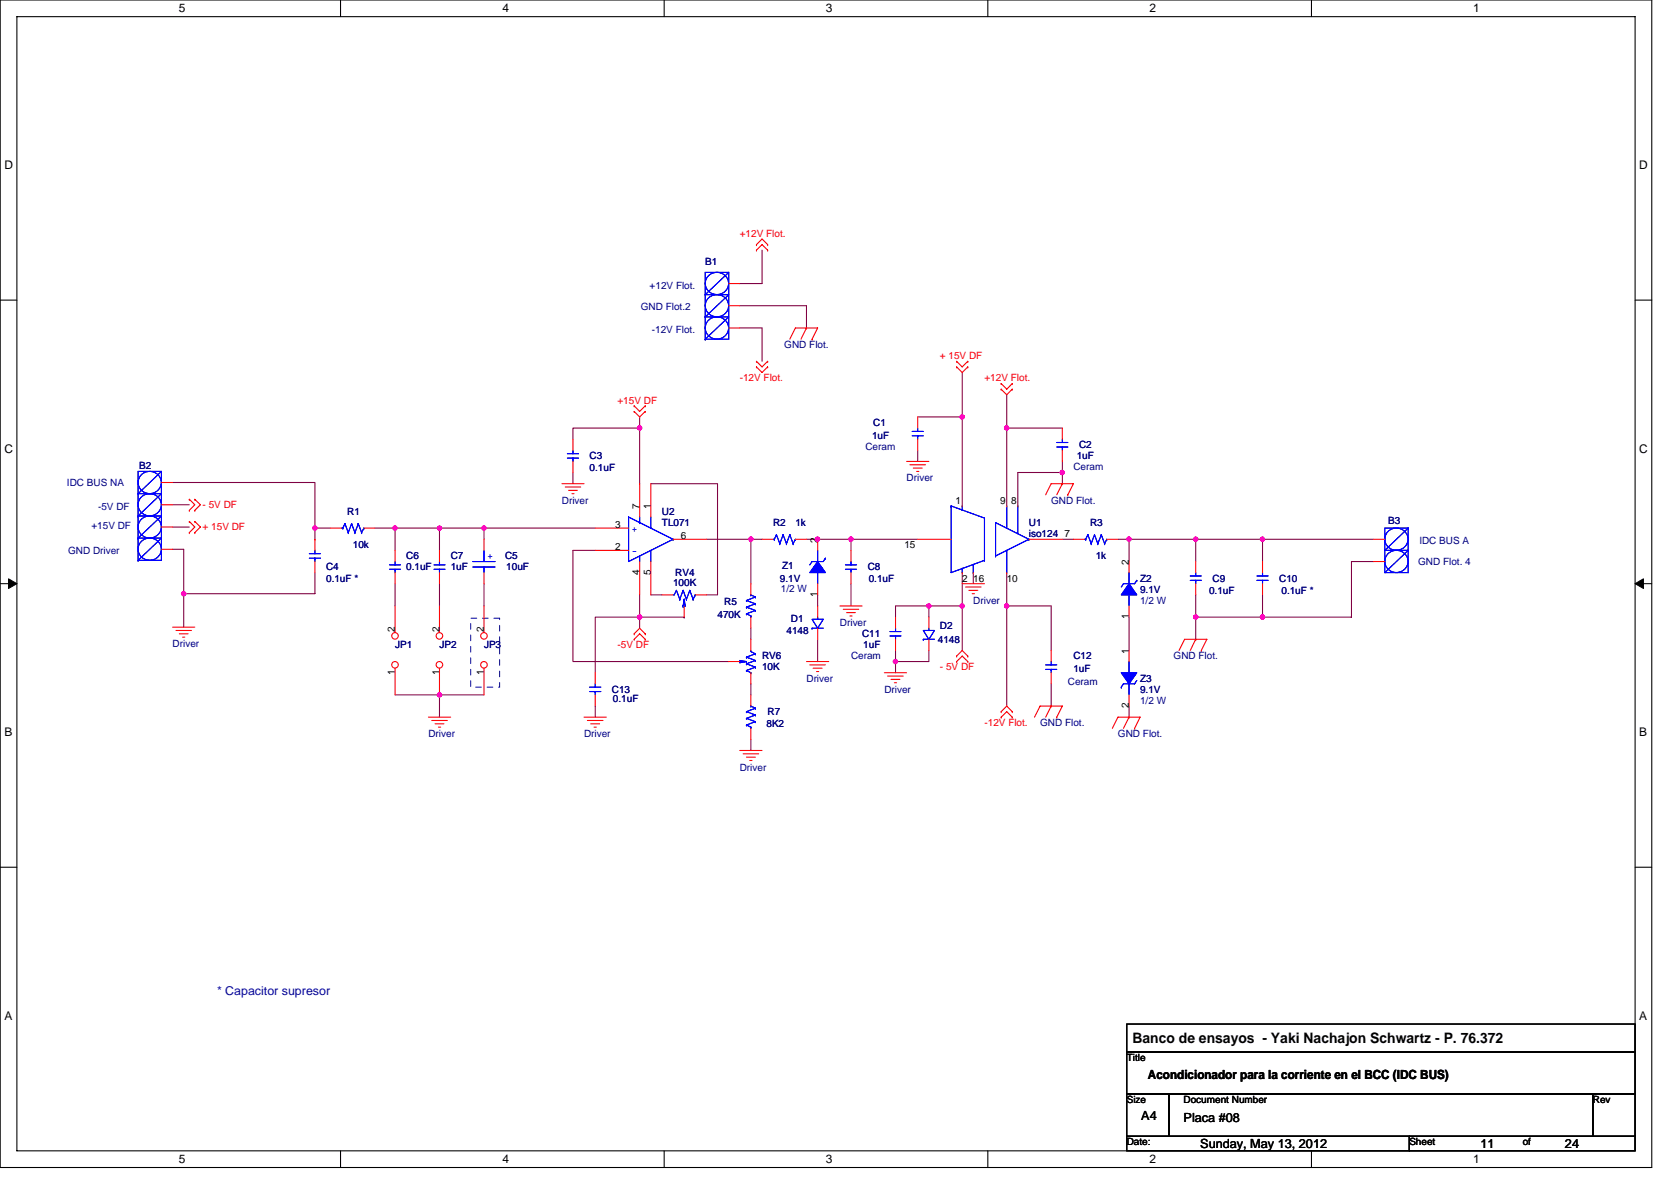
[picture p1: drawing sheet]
<svg xmlns="http://www.w3.org/2000/svg" width="297mm" height="210mm" viewBox="0 0 297 210" stroke-linecap="round" stroke-linejoin="round" font-family="sans-serif">
<path d="M0 0h293.6v207.6h-293.6zM3 3h287.7v201.6h-287.7z" fill="none" stroke="#000" stroke-width=".19"/>
<g fill="#fff">
<path d="M31.8 .3h1.2v2.4h-1.2z"/>
<path d="M31.8 204.9h1.2v2.4h-1.2z"/>
</g>
<path d="M60.5 0v3M60.5 204.6v3" fill="none" stroke="#000" stroke-width=".19"/>
<g fill="#fff">
<path d="M89.3 .3h1.2v2.4h-1.2z"/>
<path d="M89.3 204.9h1.2v2.4h-1.2z"/>
</g>
<path d="M118.1 0v3M118.1 204.6v3" fill="none" stroke="#000" stroke-width=".19"/>
<g fill="#fff">
<path d="M146.8 .3h1.2v2.4h-1.2z"/>
<path d="M146.8 204.9h1.2v2.4h-1.2z"/>
</g>
<path d="M175.6 0v3M175.6 204.6v3" fill="none" stroke="#000" stroke-width=".19"/>
<g fill="#fff">
<path d="M204.4 .3h1.1v2.4h-1.1z"/>
<path d="M204.4 204.9h1.1v2.4h-1.1z"/>
</g>
<path d="M233.1 0v3M233.1 204.6v3" fill="none" stroke="#000" stroke-width=".19"/>
<g fill="#fff">
<path d="M261.9 .3h1.2v2.4h-1.2z"/>
<path d="M261.9 204.9h1.2v2.4h-1.2z"/>
<path d="M.8 28.2h1.5v2.3h-1.5z"/>
<path d="M291.4 28.2h1.5v2.3h-1.5z"/>
<path d="M.8 78.5h1.5v2.4h-1.5z"/>
<path d="M291.4 78.5h1.5v2.4h-1.5z"/>
</g>
<path d="M0 53.4h3M290.7 53.4h2.9" fill="none" stroke="#000" stroke-width=".19"/>
<g fill="#fff">
<path d="M.8 129h1.4v2.3h-1.4z"/>
<path d="M291.4 129h1.4v2.3h-1.4z"/>
</g>
<path d="M0 103.8h3M290.7 103.8h2.9" fill="none" stroke="#000" stroke-width=".19"/>
<path d="M1.5 102.9l1.5 .9-1.5 .8zM290.7 103.8l1.4-.9v1.7z" fill="#000" stroke="#000" stroke-width=".18"/>
<g fill="#fff">
<path d="M.7 179.4h1.5v2.4h-1.5z"/>
<path d="M291.4 179.4h1.4v2.4h-1.4z"/>
</g>
<path d="M0 154.2h3M290.7 154.2h2.9M200.3 194.5h7.5v7.5h-7.5zM200.3 182.1h90.4v4.9h-90.4zM200.3 187h90.4v7.5h-90.4zM207.8 194.5h75.3v7.5h-75.3zM283.1 194.5h7.6v7.5h-7.6zM200.3 202h50.2v2.6h-50.2zM250.5 202h40.2v2.6h-40.2z" fill="none" stroke="#000" stroke-width=".19"/>
<g fill="none" stroke="#800040" stroke-width=".19">
<path d="M131.5 54.4h11.9v3.9M131.5 58.3h4v5.9M135.5 44.5v5.9h-4M101.9 78.1v-2h11.8v9.9M113.7 76.1h.1M113.7 74.1v2M163.1 74.1h7.9M171 66.2v7.9M171 74.1h.1M171 74.1v15.9M179 76.1h9.8M179 70.2v5.9"/>
<path d="M179 76.1h.1M179 76.1v13.9M30.7 97.7h2v7.9M30.7 93.7h3M30.7 89.7h3M30.7 85.8h25.3v8.1M56 95.9h.1M56 93.9h2.8M56 93.9v2M66.7 93.9h19.3M70.2 93.9v4M70.2 93.9h.1"/>
<path d="M78.1 93.9v4M78.1 93.9h.1M86 93.9v2M86 93.9h19.8M86 93.9h.1M101.9 84v2M105.8 97.9h-3.9v19.7h27.6M115.7 86h11.8v19.8h-1.9M125.6 95.9h7.9M133.5 95.9h.1M133.5 95.9v7.9M133.5 95.9h2"/>
<path d="M143.4 95.9h7.9M151.3 95.9v2M151.3 95.9h.1M151.3 95.9h11.8M163.1 80.1v1.9M188.8 95.9h2M188.8 84h-7.9v6M188.8 84h.1M188.8 84v2M188.8 82v2M198.7 95.9h25.7M200.7 95.9v3.9"/>
<path d="M200.7 95.9h.1M212.6 95.9h.1M212.6 95.9v3.9M224.4 95.9h.1M244.2 99.8h-4v9.9h-15.8M244.2 95.9h-19.8v3.9M32.7 105.6h.1M32.7 105.6v5.9M56 101.8v3.8h-23.3M70.2 103.8v3.9M78.1 103.8v3.9M86 103.8v3.9"/>
<path d="M113.7 105.8v3.9M113.7 109.7v2M113.7 109.7h-7.9v9.9M113.7 109.7h7.9M115.7 105.8h2M121.6 109.7h.1M133.5 111.7v2M145.3 105.8v1.9M145.3 113.7v3.9M151.3 103.8v3.9M159.2 117.6h.1M159.2 115.7v1.9"/>
<path d="M159.2 117.6v2M165.1 107.7v2M165.1 115.7v1.9h-5.9M165.1 107.7h.1M171 101.8v13.9M171 107.7h-11.8v2M171 107.7h.1M173 101.8v2M179 101.8v5.9M179 107.7h7.9v8M179 107.7h.1M179 107.7v17.8"/>
<path d="M200.7 109.7v6M212.6 109.7h.1M212.6 109.7h11.8M212.6 113.7h.1M212.6 105.8v7.9M224.4 109.7h.1M224.4 105.8v3.9M70.2 123.5h7.9M78.1 123.5h.1M86 123.5h-7.9v4M105.8 125.5v2M133.5 121.6v1.9"/>
<path d="M133.5 131.5v1.9M186.9 121.6v3.9M200.7 125.5v2"/>
</g>
<g fill="#f0f" stroke="#f0f" stroke-width=".19">
<circle cx="171" cy="74.1" r=".39"/>
<circle cx="113.7" cy="76.1" r=".38"/>
<circle cx="113.7" cy="109.7" r=".38"/>
<circle cx="145.3" cy="95.9" r=".38"/>
<circle cx="151.3" cy="95.9" r=".39"/>
<circle cx="133.5" cy="95.9" r=".38"/>
<circle cx="200.7" cy="95.9" r=".39"/>
<circle cx="212.6" cy="95.9" r=".38"/>
<circle cx="178.9" cy="76.1" r=".38"/>
<circle cx="212.6" cy="109.7" r=".38"/>
<circle cx="165.1" cy="107.7" r=".38"/>
<circle cx="159.2" cy="117.6" r=".38"/>
<circle cx="171" cy="107.7" r=".39"/>
<circle cx="224.4" cy="95.9" r=".38"/>
<circle cx="224.4" cy="109.7" r=".38"/>
<circle cx="86" cy="93.9" r=".38"/>
<circle cx="70.2" cy="93.9" r=".38"/>
<circle cx="78.1" cy="93.9" r=".38"/>
<circle cx="56" cy="93.9" r=".39"/>
<circle cx="32.7" cy="105.6" r=".39"/>
<circle cx="78.1" cy="123.5" r=".38"/>
<circle cx="178.9" cy="107.7" r=".38"/>
<circle cx="188.8" cy="84" r=".38"/>
</g>
<g fill="none" stroke="#f00" stroke-width=".19">
<path d="M134.5 43.5h.1M134.5 44.5h.1M134.5 43.5l1-1 1 1M134.5 44.5l1-1 1 1M136.5 43.5h.1M136.5 44.5h.1M143.4 58.3h.1M143.4 58.3l-1 2M112.7 73.2h.1M112.7 72.2h.1M112.7 73.2l1 .9 1-.9M112.7 72.2l1 1 1-1"/>
<path d="M114.7 73.2h.1M114.7 72.2h.1M134.5 65.2h.1M134.5 64.2h.1M134.5 65.2l1 1 1-1M134.5 64.2l1 1 1-1M136.5 65.2h.1M136.5 64.2h.1M140.4 60.3l1-2h3.9l-.9 2M144.4 60.3h.1M170 65.2h.1M170 64.2h.1"/>
<path d="M170 65.2l1 1 1-1M170 64.2l1 1 1-1M172 65.2h.1M172 64.2h.1M178 69.2h.1M178 68.2h.1M178 69.2l1 1 .9-1M178 68.2l1 1 .9-1M179.9 69.2h.1M179.9 68.2h.1M33.7 90.7h.1M33.7 88.8h.1"/>
<path d="M33.7 94.7h.1M33.7 92.7h.1M33.7 88.8l.9 .9-.9 1M33.7 92.7l.9 1-.9 1M34.6 90.7h.1M34.6 88.8h.1M34.6 94.7h.1M34.6 92.7h.1M34.6 88.8l1 .9-1 1M34.6 92.7l1 1-1 1M99.9 86h3.9M100.5 86.6h2.7"/>
<path d="M101.1 87.2h1.5M101.7 87.8h.3M161.2 82h3.9M161.8 82.6h2.7M162.3 83.2h1.6M162.9 83.8h.4M185.9 88l1-2h3.9l-1 2M188.8 86h.1M188.8 86l-.9 2M189.8 88h.1M30.7 111.5h3.9M31.3 112.1h2.7"/>
<path d="M31.9 112.7h1.5M32.5 113.3h.3M112.7 112.7h.1M112.7 113.7h.1M112.7 112.7l1-1 1 1M112.7 113.7l1-1 1 1M114.7 112.7h.1M114.7 113.7h.1M129.5 117.6h2M133.5 113.7v2M133.5 119.6v2M143.4 117.6h3.9"/>
<path d="M144 118.2h2.7M144.5 118.8h1.6M145.1 119.4h.4M149.3 107.7h3.9M149.9 108.3h2.8M150.5 108.9h1.6M151.1 109.5h.4M157.2 119.6h4M170 116.6h.1M170 117.6h.1M170 116.6l1-.9 1 .9M170 117.6l1-1 1 1"/>
<path d="M171 103.8h4M171.6 104.4h2.8M172 116.6h.1M172 117.6h.1M172.2 105h1.6M172.8 105.6h.4M209.6 115.7l1-2h3.9l-1 2M212.6 113.7h.1M212.6 113.7l-1 2M213.5 115.7h.1M76.2 127.5h3.9M76.7 128.1h2.8"/>
<path d="M77.3 128.7h1.6M77.9 129.3h.4M103.8 127.5h4M104.4 128.1h2.8M105 128.7h1.6M105.6 129.3h.4M131.5 133.4h4M132.1 134h2.8M132.7 134.6h1.6M133.3 135.2h.4M157.8 120.2h2.8M158.4 120.8h1.6"/>
<path d="M159 121.4h.4M178 126.5h.1M178 127.5h.1M178 126.5l1-1 .9 1M178 127.5l1-1 .9 1M179.9 126.5h.1M179.9 127.5h.1M183.9 127.5l1-2h3.9l-.9 2M186.9 125.5h.1M186.9 125.5l-1 2M187.9 127.5h.1M197.7 129.5l1-2h4l-1 2"/>
<path d="M200.7 127.5h.1M200.7 127.5l-1 2M201.7 129.5h.1"/>
</g>
<path d="M83.7 109.9h5.1v12.3h-5.1z" fill="none" stroke="#0000a0" stroke-width=".18" stroke-dasharray="1 1 1 1 1 1 1 1"/>
<g fill="none" stroke="#00f" stroke-width=".19">
<path d="M131.5 117.4h.1M131.5 117.4v.4l1.2-.2M131.5 117.6h1.2M131.5 117.4l1.2 .2M132.7 116.8h.1M132.7 118h.1M132.7 119.2h.1M132.7 117.6h.1M132.7 118l1.6 .6M132.7 116.8l1.6 .6M132.7 119.2l.8 .4M133.5 119.6h.1"/>
<path d="M133.5 115.7v.1l.8 .4M134.3 118.6h.1M134.3 117.4h.1M134.3 116.2h.1M134.3 116.2l-1.6 .6M134.3 117.4l-1.6 .6M134.3 118.6l-1.6 .6"/>
</g>
<circle cx="78.1" cy="118.2" r=".58" fill="#fff" stroke="#f00" stroke-width=".19"/>
<path d="M78.1 118.8v4.7" fill="none" stroke="#f00" stroke-width=".19"/>
<circle cx="78.1" cy="113.1" r=".58" fill="#fff" stroke="#f00" stroke-width=".19"/>
<g fill="none" stroke="#f00" stroke-width=".19">
<path d="M101.9 78.1v2M101.9 82v2M105.8 93.9h5.9M105.8 97.9h5.9M113.7 86v5.9M113.7 99.8v6M115.7 86v5.9M115.7 99.8v6M119.7 95.9h5.9M190.8 95.9h2M196.7 95.9h2M212.6 99.8v2"/>
<path d="M78.1 107.7v4.8M212.6 103.8v2"/>
</g>
<g fill="none" stroke="#00f" stroke-width=".19">
<path d="M100.9 81.4h1.9M100.9 80.7h1.9M101.9 80.1v.6M101.9 81.4h.1M101.9 81.4v.6M111.7 91.9v7.9l8-3.9M111.7 91.9h.1M111.7 91.9l8 4M113.7 98.8v1M113.7 92.9h.1M113.7 91.9v1M115.7 97.9v1.9"/>
<path d="M115.7 91.9v2M119.7 95.9h.1M192.8 95.9h.2M193 95.9h.1M193.4 95.1h.1M193.4 95.1l-.4 .8M193.4 95.1l.6 1.6M194 96.7h.1M194.6 95.1h.1M194.6 95.1l-.6 1.6M194.6 95.1l.6 1.6M195.2 96.7h.1"/>
<path d="M195.8 95.1h.1M195.8 95.1l-.6 1.6M195.8 95.1l.6 1.6M196.4 96.7h.1M196.7 95.9h.1M196.7 95.9l-.3 .8M211.6 103.2h1.9M211.6 102.4h1.9M212.6 101.8v.6M212.6 103.2h.1M212.6 103.2v.6"/>
</g>
<circle cx="70.2" cy="118.2" r=".58" fill="#fff" stroke="#f00" stroke-width=".19"/>
<path d="M70.2 118.8v4.7" fill="none" stroke="#f00" stroke-width=".19"/>
<circle cx="70.2" cy="113.1" r=".58" fill="#fff" stroke="#f00" stroke-width=".19"/>
<g fill="none" stroke="#f00" stroke-width=".19">
<path d="M129.5 58.3h2M129.5 54.4h2M129.5 50.4h2M188.8 76.1v2M28.7 97.7h2M28.7 93.7h2M28.7 89.7h2M28.7 85.8h2M56 95.9v2M56 99.8v2M58.8 93.9h1.9M64.7 93.9h2"/>
<path d="M70.2 97.9v1.9M78.1 97.9v1.9M135.5 95.9h1.9M141.4 95.9h2M145.3 95.9v2M151.3 97.9v1.9M163.1 95.9h6M171 90h.1M179 90h.1M180.9 90h.1M182.9 95.9h5.9M188.8 80.1v1.9"/>
<path d="M200.7 99.8v2M224.4 99.8v2M244.2 95.9h2M244.2 99.8h2M70.2 101.8v2M70.2 107.7v4.8M78.1 101.8v2M105.8 119.6v2M117.7 105.8h2M121.6 107.7v2M123.6 105.8h2M133.5 103.8v2"/>
<path d="M133.5 109.7v2M145.3 103.8v2M145.3 107.7v2M145.3 111.7v2M151.3 101.8v2M159.2 109.7v2M159.2 113.7v2M165.1 109.7v2M165.1 113.7v2M171 101.8h.1M173 101.8h.1M179 101.8h.1"/>
<path d="M186.9 115.7v1.9M186.9 119.6v2M200.7 107.7v2M200.7 115.7v1.9M224.4 103.8v2M105.8 123.5v2M133.5 123.5v2M133.5 129.5v2M200.7 123.5v2"/>
</g>
<g fill="none" stroke="#00f" stroke-width=".19">
<path d="M125.4 48.4h4.1v11.9h-4.1zM125.4 56.3h4.1l-4.1 4M125.4 52.4h4.1l-4.1 3.9M125.4 56.3h.1M125.4 52.4h.1M126 56.9a2.01 2.01 0 0 1 3 .1 2.01 2.01 0 0 1-.5 3 2.01 2.01 0 0 1-2.6-.4 2.01 2.01 0 0 1 .1-2.7zM126 53a2.01 2.01 0 0 1 3 .1 2.01 2.01 0 0 1-.5 3 2.01 2.01 0 0 1-2.6-.5 2.01 2.01 0 0 1 .1-2.6zM126 49a2.01 2.01 0 0 1 3 .1 2.01 2.01 0 0 1-.5 3 2.01 2.01 0 0 1-2.6-.4 2.01 2.01 0 0 1 .1-2.7zM129.5 48.4l-4.1 4M125.4 60.3h.1M187.9 79.5h1.9M187.9 78.7h1.9"/>
<path d="M188.8 78.1v.6M188.8 79.5h.1M188.8 79.5v.6M24.6 83.8h4.1v15.8h-4.1zM24.6 95.7h4.1l-4.1 3.9M24.6 91.7h4.1l-4.1 4M24.6 87.8h4.1l-4.1 3.9M24.6 99.6h.1M24.6 95.7h.1M24.6 91.7h.1M24.6 87.8h.1M25.1 92.3a2 2 0 0 1 3.4 .6 2 2 0 0 1-1.9 2.8 1.96 1.96 0 0 1-1.9-1.2 1.96 1.96 0 0 1 .4-2.2z"/>
<path d="M28.7 83.8l-4.1 4M55 99.3h2M55 98.4h2M56 97.9v.5M56 99.3h.1M56 99.3v.5M60.7 93.9h.2M60.9 93.9h.1M61.3 93.1h.1M61.3 93.1l-.4 .8M61.3 93.1l.6 1.6M61.9 94.7h.1"/>
<path d="M62.5 93.1h.1M62.5 93.1l-.6 1.6M62.5 93.1l.6 1.6M63.1 94.7h.1M63.7 93.1h.1M63.7 93.1l-.6 1.6M63.7 93.1l.6 1.6M64.3 94.7h.1M64.7 93.9h.1M64.7 93.9l-.4 .8M70.2 99.8v.6M78.1 99.8v.6"/>
<path d="M137.4 95.9h.2M137.6 95.9h.1M138 95.1h.1M138 95.1l-.4 .8M138 95.1l.6 1.6M138.6 96.7h.1M139.2 95.1h.1M139.2 95.1l-.6 1.6M139.2 95.1l.6 1.6M139.8 96.7h.1M140.4 95.1h.1M140.4 95.1l-.6 1.6"/>
<path d="M140.4 95.1l.6 1.6M141 96.7h.1M141.4 95.9h.1M141.4 95.9l-.4 .8M145.3 97.9v1.9M146.7 99.3l-.4 .5h-1.9l-.4 .6M146.7 99.3h.1M151.3 99.8v.6M169.1 90v11.8l5.9-2.2M169.1 90l5.9 2.1v7.5M169.1 90h.1M171 90v.7"/>
<path d="M175 99.6h.1M177 98.8h.1M179 90v3.9M179 97.9v3.9M180.9 90v4.9M182.9 95.9l-5.9-3v5.9M182.9 95.9h.1M182.9 95.9l-5.9 2.9M246.2 93.9h4.1v7.9h-4.1zM250.3 93.9l-4.1 4h4.1M250.3 93.9h.1M250.3 97.9h.1"/>
<path d="M250.3 97.9l-4.1 3.9M69.2 101.2h2M69.2 100.4h2M70.2 101.2h.1M70.2 101.2v.6M77.1 101.2h2M77.1 100.4h2M78.1 101.2h.1M78.1 101.2v.6M120.2 105h.1M120.2 105l-.4 .8h-.1M120.2 105l.6 1.6"/>
<path d="M120.8 106.6h.1M121.4 105h.1M121.4 107.7h.1M121.4 105l-.6 1.6M121.4 105l.6 1.6M121.6 106.6h.1M121.6 106.6l.2 1.1h-.4M121.6 106.6v1.1M121.6 106.6l-.2 1.1M122 106.6h.1M122.6 105h.1M122.6 105l-.6 1.6"/>
<path d="M122.6 105l.6 1.6M123.2 106.6h.1M123.6 105.8h.1M123.6 105.8l-.4 .8M132.7 109.1h.1M132.7 107.9h.1M132.7 106.8h.1M132.7 109.1l.8 .4M132.7 107.9l1.6 .6M132.7 106.8l1.6 .6M133.5 105.8h.1M133.5 109.5h.1"/>
<path d="M133.5 105.8l.8 .4M133.5 109.5v.2M134.3 108.5h.1M134.3 107.4h.1M134.3 106.2h.1M134.3 108.5l-1.6 .6M134.3 107.4l-1.6 .5M134.3 106.2l-1.6 .6M144.4 110.1h1.9l-1 1.6zM144.4 111.7h.1M144.4 111.7h1.9M145.3 109.7v.4"/>
<path d="M145.3 101.8v2M150.3 101.2h2M150.3 100.4h2M151.3 101.2h.1M151.3 101.2v.6M158.2 113.1h2M158.2 112.3h2M159.2 111.7v.6M159.2 113.1h.1M159.2 113.1v.6M164.1 112.1h2l-1 1.6zM164.1 113.7h.1"/>
<path d="M164.1 113.7h2M165.1 111.7v.4M171 101v.8M173 101.8h.1M173 100.4v1.4M185.9 119h2M185.9 118.2h2M186.9 117.6v.6M186.9 119h.1M186.9 119v.6M200.7 105.8v1.9M200.7 101.8v2"/>
<path d="M200.7 117.6v2M202.1 103.2l-.4 .6h-2l-.4 .6M202.1 103.2h.1M223.4 103.2h2M223.4 102.4h2M224.4 101.8v.6M224.4 103.2h.1M224.4 103.2v.6M104.8 123h2M104.8 122.2h2M105.8 121.6v.6M105.8 123h.1"/>
<path d="M105.8 123v.5M132.7 128.9h.1M132.7 127.7h.1M132.7 126.5h.1M132.7 128.9l.8 .4M132.7 127.7l1.6 .6M132.7 126.5l1.6 .6M133.5 125.5h.1M133.5 129.3h.1M133.5 129.3v.2M133.5 125.5l.8 .4M134.3 128.3h.1"/>
<path d="M134.3 127.1h.1M134.3 125.9h.1M134.3 128.3l-1.6 .6M134.3 127.1l-1.6 .6M134.3 125.9l-1.6 .6M199.3 122.2h.1M200.7 121.6v1.9M202.1 121l-.4 .6h-2l-.4 .6"/>
<circle cx="26.7" cy="89.7" r="2.02"/>
<circle cx="26.7" cy="85.8" r="2.02"/>
<circle cx="26.7" cy="97.6" r="2.02"/>
<circle cx="248.3" cy="95.9" r="2.02"/>
<circle cx="248.3" cy="99.8" r="2.02"/>
</g>
<g fill="#00f" stroke="#00f" stroke-width=".19">
<path d="M200.7 103.8l1.4 2h-2.8z" fill-rule="evenodd"/>
<path d="M200.7 103.8l1.4 2h-2.8z" fill-rule="evenodd"/>
<path d="M199.3 119.6h2.8l-1.4 2z" fill-rule="evenodd"/>
<path d="M199.3 119.6h2.8l-1.4 2z" fill-rule="evenodd"/>
<path d="M145.3 99.8l1.4 2h-2.7z" fill-rule="evenodd"/>
<path d="M145.3 99.8l1.4 2h-2.7z" fill-rule="evenodd"/>
</g>
<circle cx="86" cy="118.2" r=".58" fill="#fff" stroke="#f00" stroke-width=".19"/>
<path d="M86 118.8v4.7" fill="none" stroke="#f00" stroke-width=".19"/>
<circle cx="86" cy="113.1" r=".58" fill="#fff" stroke="#f00" stroke-width=".19"/>
<path d="M163.1 74.1v2M163.1 78.1v2M86 95.9v2M86 101.8v2M86 107.7v4.8" fill="none" stroke="#f00" stroke-width=".19"/>
<path d="M162.2 77.5h1.9M162.2 76.7h1.9M163.1 76.1v.6M163.1 77.5h.1M163.1 77.5v.6M84 99.8h4M86 97.9v1.9M84 100.8h4M86 100.8h.1M86 100.8v1" fill="none" stroke="#00f" stroke-width=".19"/>
<g fill="#f0f" stroke="#f0f" stroke-width=".19">
<circle cx="171" cy="74.1" r=".39"/>
<circle cx="113.7" cy="76.1" r=".38"/>
<circle cx="113.7" cy="109.7" r=".38"/>
<circle cx="145.3" cy="95.9" r=".38"/>
<circle cx="151.3" cy="95.9" r=".39"/>
<circle cx="133.5" cy="95.9" r=".38"/>
<circle cx="200.7" cy="95.9" r=".39"/>
<circle cx="212.6" cy="95.9" r=".38"/>
<circle cx="178.9" cy="76.1" r=".38"/>
<circle cx="212.6" cy="109.7" r=".38"/>
<circle cx="165.1" cy="107.7" r=".38"/>
<circle cx="159.2" cy="117.6" r=".38"/>
<circle cx="171" cy="107.7" r=".39"/>
<circle cx="224.4" cy="95.9" r=".38"/>
<circle cx="224.4" cy="109.7" r=".38"/>
<circle cx="86" cy="93.9" r=".38"/>
<circle cx="70.2" cy="93.9" r=".38"/>
<circle cx="78.1" cy="93.9" r=".38"/>
<circle cx="56" cy="93.9" r=".39"/>
<circle cx="32.7" cy="105.6" r=".39"/>
<circle cx="78.1" cy="123.5" r=".38"/>
<circle cx="178.9" cy="107.7" r=".38"/>
<circle cx="188.8" cy="84" r=".38"/>
</g>
<text font-size="2.6" x="201.3" y="185.5">Banco de ensayos - Yaki Nachajon Schwartz - P. 76.372</text>
<text font-size="2.2" fill="#0000a0" x="38.6" y="176.9">* Capacitor supresor</text>
<g font-size="2.2">
<text x="204.1" y="191.9">Acondicionador para la corriente en el BCC (IDC BUS)</text>
<text x="202.9" y="199.1">A4</text>
<text x="210.4" y="199.5">Placa #08</text>
<text x="213.4" y="204.1">Sunday, May 13, 2012</text>
<text x="263.2" y="204.1">11</text>
<text x="278.2" y="204.1">24</text>
</g>
<g font-size="2.1">
<text x="31.8" y="2.2">5</text>
<text x="89.3" y="2.2">4</text>
<text x="146.8" y="2.2">3</text>
<text x="204.4" y="2.2">2</text>
<text x="261.9" y="2.2">1</text>
<text x=".8" y="30.1">D</text>
<text x="291.4" y="30.1">D</text>
<text x=".8" y="80.5">C</text>
<text x="291.4" y="80.5">C</text>
<text x=".8" y="130.9">B</text>
<text x="291.4" y="130.9">B</text>
<text x=".8" y="181.3">A</text>
<text x="291.4" y="181.3">A</text>
<text x="31.8" y="206.8">5</text>
<text x="89.3" y="206.8">4</text>
<text x="146.8" y="206.8">3</text>
<text x="204.4" y="206.8">2</text>
<text x="261.9" y="206.8">1</text>
</g>
<g font-size="1.8" fill="#000080">
<text x="125.4" y="47.1">B1</text>
<text x="115.5" y="51.4">+12V Flot.</text>
<text x="113.9" y="55.2">GND Flot.2</text>
<text x="115.9" y="59.1">-12V Flot.</text>
<text x="139.4" y="61.9">GND Flot.</text>
<text x="155.2" y="75.7">C1</text>
<text x="24.7" y="83.4">B2</text>
<text x="104.8" y="81.7">C3</text>
<text x="104.8" y="83.8">0.1uF</text>
<text x="153.8" y="80.1">Ceram</text>
<text x="155" y="78.1">1uF</text>
<text x="190.8" y="83.6">Ceram</text>
<text x="191.4" y="81.7">1uF</text>
<text x="191.8" y="79.7">C2</text>
<text x="11.9" y="86.4">IDC BUS NA</text>
<text x="99.9" y="89.6">Driver</text>
<text x="161.2" y="85.6">Driver</text>
<text x="186.9" y="89.6">GND Flot.</text>
<text x="16.3" y="94.1">+15V DF</text>
<text x="17.4" y="90.7">-5V DF</text>
<text x="61.7" y="91.5">R1</text>
<text x="117.7" y="91.5">U2</text>
<text x="117.7" y="93.5">TL071</text>
<text x="137.4" y="93.5">R2</text>
<text x="141.4" y="93.5">1k</text>
<text x="182.9" y="93.5">U1</text>
<text x="182.9" y="95.5">iso124</text>
<text x="193.8" y="93.5">R3</text>
<text x="246.8" y="93.1">B3</text>
<text x="12.1" y="98.5">GND Driver</text>
<text x="58" y="101.4">C4</text>
<text x="62.7" y="97.5">10k</text>
<text x="72.2" y="99.4">C6</text>
<text x="72.2" y="101.4">0.1uF</text>
<text x="80.1" y="99.4">C7</text>
<text x="80.1" y="101.4">1uF</text>
<text x="89.8" y="99.4">C5</text>
<text x="90" y="101.4">10uF</text>
<text x="139" y="101.2">Z1</text>
<text x="154.2" y="101.4">C8</text>
<text x="194.8" y="99.4">1k</text>
<text x="252.1" y="100.4">GND Flot. 4</text>
<text x="252.3" y="96.7">IDC BUS A</text>
<text x="58" y="103.4">0.1uF *</text>
<text x="119.7" y="104.2">100K</text>
<text x="120" y="102.4">RV4</text>
<text x="128.7" y="107.5">R5</text>
<text x="138.6" y="103.4">9.1V</text>
<text x="138.8" y="105.2">1/2 W</text>
<text x="154.4" y="103.4">0.1uF</text>
<text x="173" y="107.4">Driver</text>
<text x="202.7" y="107.4">1/2 W</text>
<text x="202.7" y="103.4">Z2</text>
<text x="202.7" y="105.4">9.1V</text>
<text x="214.9" y="105.6">0.1uF</text>
<text x="215.5" y="103.4">C9</text>
<text x="227.4" y="103.4">C10</text>
<text x="227.8" y="105.6">0.1uF *</text>
<text x="127.5" y="109.9">470K</text>
<text x="139.8" y="112.7">4148</text>
<text x="140.6" y="110.5">D1</text>
<text x="149.3" y="111.3">Driver</text>
<text x="153.2" y="113.3">C11</text>
<text x="167.1" y="111.9">D2</text>
<text x="30.7" y="115.1">Driver</text>
<text x="70.2" y="115.3">JP1</text>
<text x="78.1" y="115.3">JP2</text>
<text x="86" y="115.3">JP3</text>
<text x="135.5" y="117.2">RV6</text>
<text x="135.5" y="119.2">10K</text>
<text x="151.3" y="117.2">Ceram</text>
<text x="153.5" y="115.3">1uF</text>
<text x="166.7" y="114.3">4148</text>
<text x="190.8" y="117.2">C12</text>
<text x="190.8" y="119.4">1uF</text>
<text x="208.6" y="117.2">GND Flot.</text>
<text x="108.8" y="123.2">C13</text>
<text x="109" y="124.8">0.1uF</text>
<text x="143.4" y="121.2">Driver</text>
<text x="157.2" y="123.2">Driver</text>
<text x="189.8" y="121.8">Ceram</text>
<text x="202.7" y="125.1">1/2 W</text>
<text x="202.7" y="121.2">Z3</text>
<text x="202.7" y="123.2">9.1V</text>
<text x="76.2" y="131.1">Driver</text>
<text x="103.8" y="131.1">Driver</text>
<text x="136.2" y="129.3">8K2</text>
<text x="136.5" y="127.1">R7</text>
<text x="184.9" y="129.1">GND Flot.</text>
<text x="198.7" y="131.1">GND Flot.</text>
<text x="131.5" y="137">Driver</text>
</g>
<g font-size="1.8" fill="#f00">
<text x="131.5" y="42.1">+12V Flot.</text>
<text x="167.1" y="63.9">+ 15V DF</text>
<text x="109.8" y="71.8">+15V DF</text>
<text x="131.5" y="67.8">-12V Flot.</text>
<text x="175" y="67.8">+12V Flot.</text>
<text x="36" y="90.4">- 5V DF</text>
<text x="36" y="94.3">+ 15V DF</text>
<text x="109.8" y="115.3">-5V DF</text>
<text x="167.1" y="119.2">- 5V DF</text>
<text x="175" y="129.1">-12V Flot.</text>
</g>
<g font-size="1.8">
<text x="169.9" y="89.6">1</text>
<text x="177.8" y="89.6">9</text>
<text x="179.7" y="89.6">8</text>
<text x="109.4" y="93.9">3</text>
<text x="113.7" y="90.6" transform="rotate(-90 113.7 90.6)">7</text>
<text x="115.7" y="90.6" transform="rotate(-90 115.7 90.6)">1</text>
<text x="121" y="95.9">6</text>
<text x="189.2" y="95.5">7</text>
<text x="109.4" y="97.8">2</text>
<text x="145.3" y="96.5" transform="rotate(-90 145.3 96.5)">2</text>
<text x="160.8" y="97.5">15</text>
<text x="200.7" y="100.4" transform="rotate(-90 200.7 100.4)">2</text>
<text x="113.7" y="102.2" transform="rotate(-90 113.7 102.2)">4</text>
<text x="115.7" y="102.2" transform="rotate(-90 115.7 102.2)">5</text>
<text x="145.3" y="106.2" transform="rotate(-90 145.3 106.2)">1</text>
<text x="171" y="103.4">2</text>
<text x="173" y="103.4">16</text>
<text x="179" y="103.4">10</text>
<text x="70.2" y="112.3" transform="rotate(-90 70.2 112.3)">2</text>
<text x="78.1" y="112.3" transform="rotate(-90 78.1 112.3)">2</text>
<text x="86" y="112.3" transform="rotate(-90 86 112.3)">2</text>
<text x="200.7" y="110.1" transform="rotate(-90 200.7 110.1)">1</text>
<text x="70.2" y="120" transform="rotate(-90 70.2 120)">1</text>
<text x="78.1" y="120" transform="rotate(-90 78.1 120)">1</text>
<text x="86" y="120" transform="rotate(-90 86 120)">1</text>
<text x="200.7" y="116.2" transform="rotate(-90 200.7 116.2)">1</text>
<text x="200.7" y="125.9" transform="rotate(-90 200.7 125.9)">2</text>
<text x="200.3" y="188.6">Title</text>
<text x="200.3" y="196.1">Size</text>
<text x="210.4" y="196.1">Document Number</text>
<text x="283.1" y="196.1">Rev</text>
<text x="200.3" y="203.6">Date:</text>
<text x="250.5" y="203.6">Sheet</text>
<text x="270.7" y="203.6">of</text>
</g>
<g font-size="1.8" fill="#00f">
<text x="112.3" y="94.5">+</text>
<text x="86.6" y="99.5">+</text>
<text x="112.3" y="98.5">-</text>
</g>
</svg>
